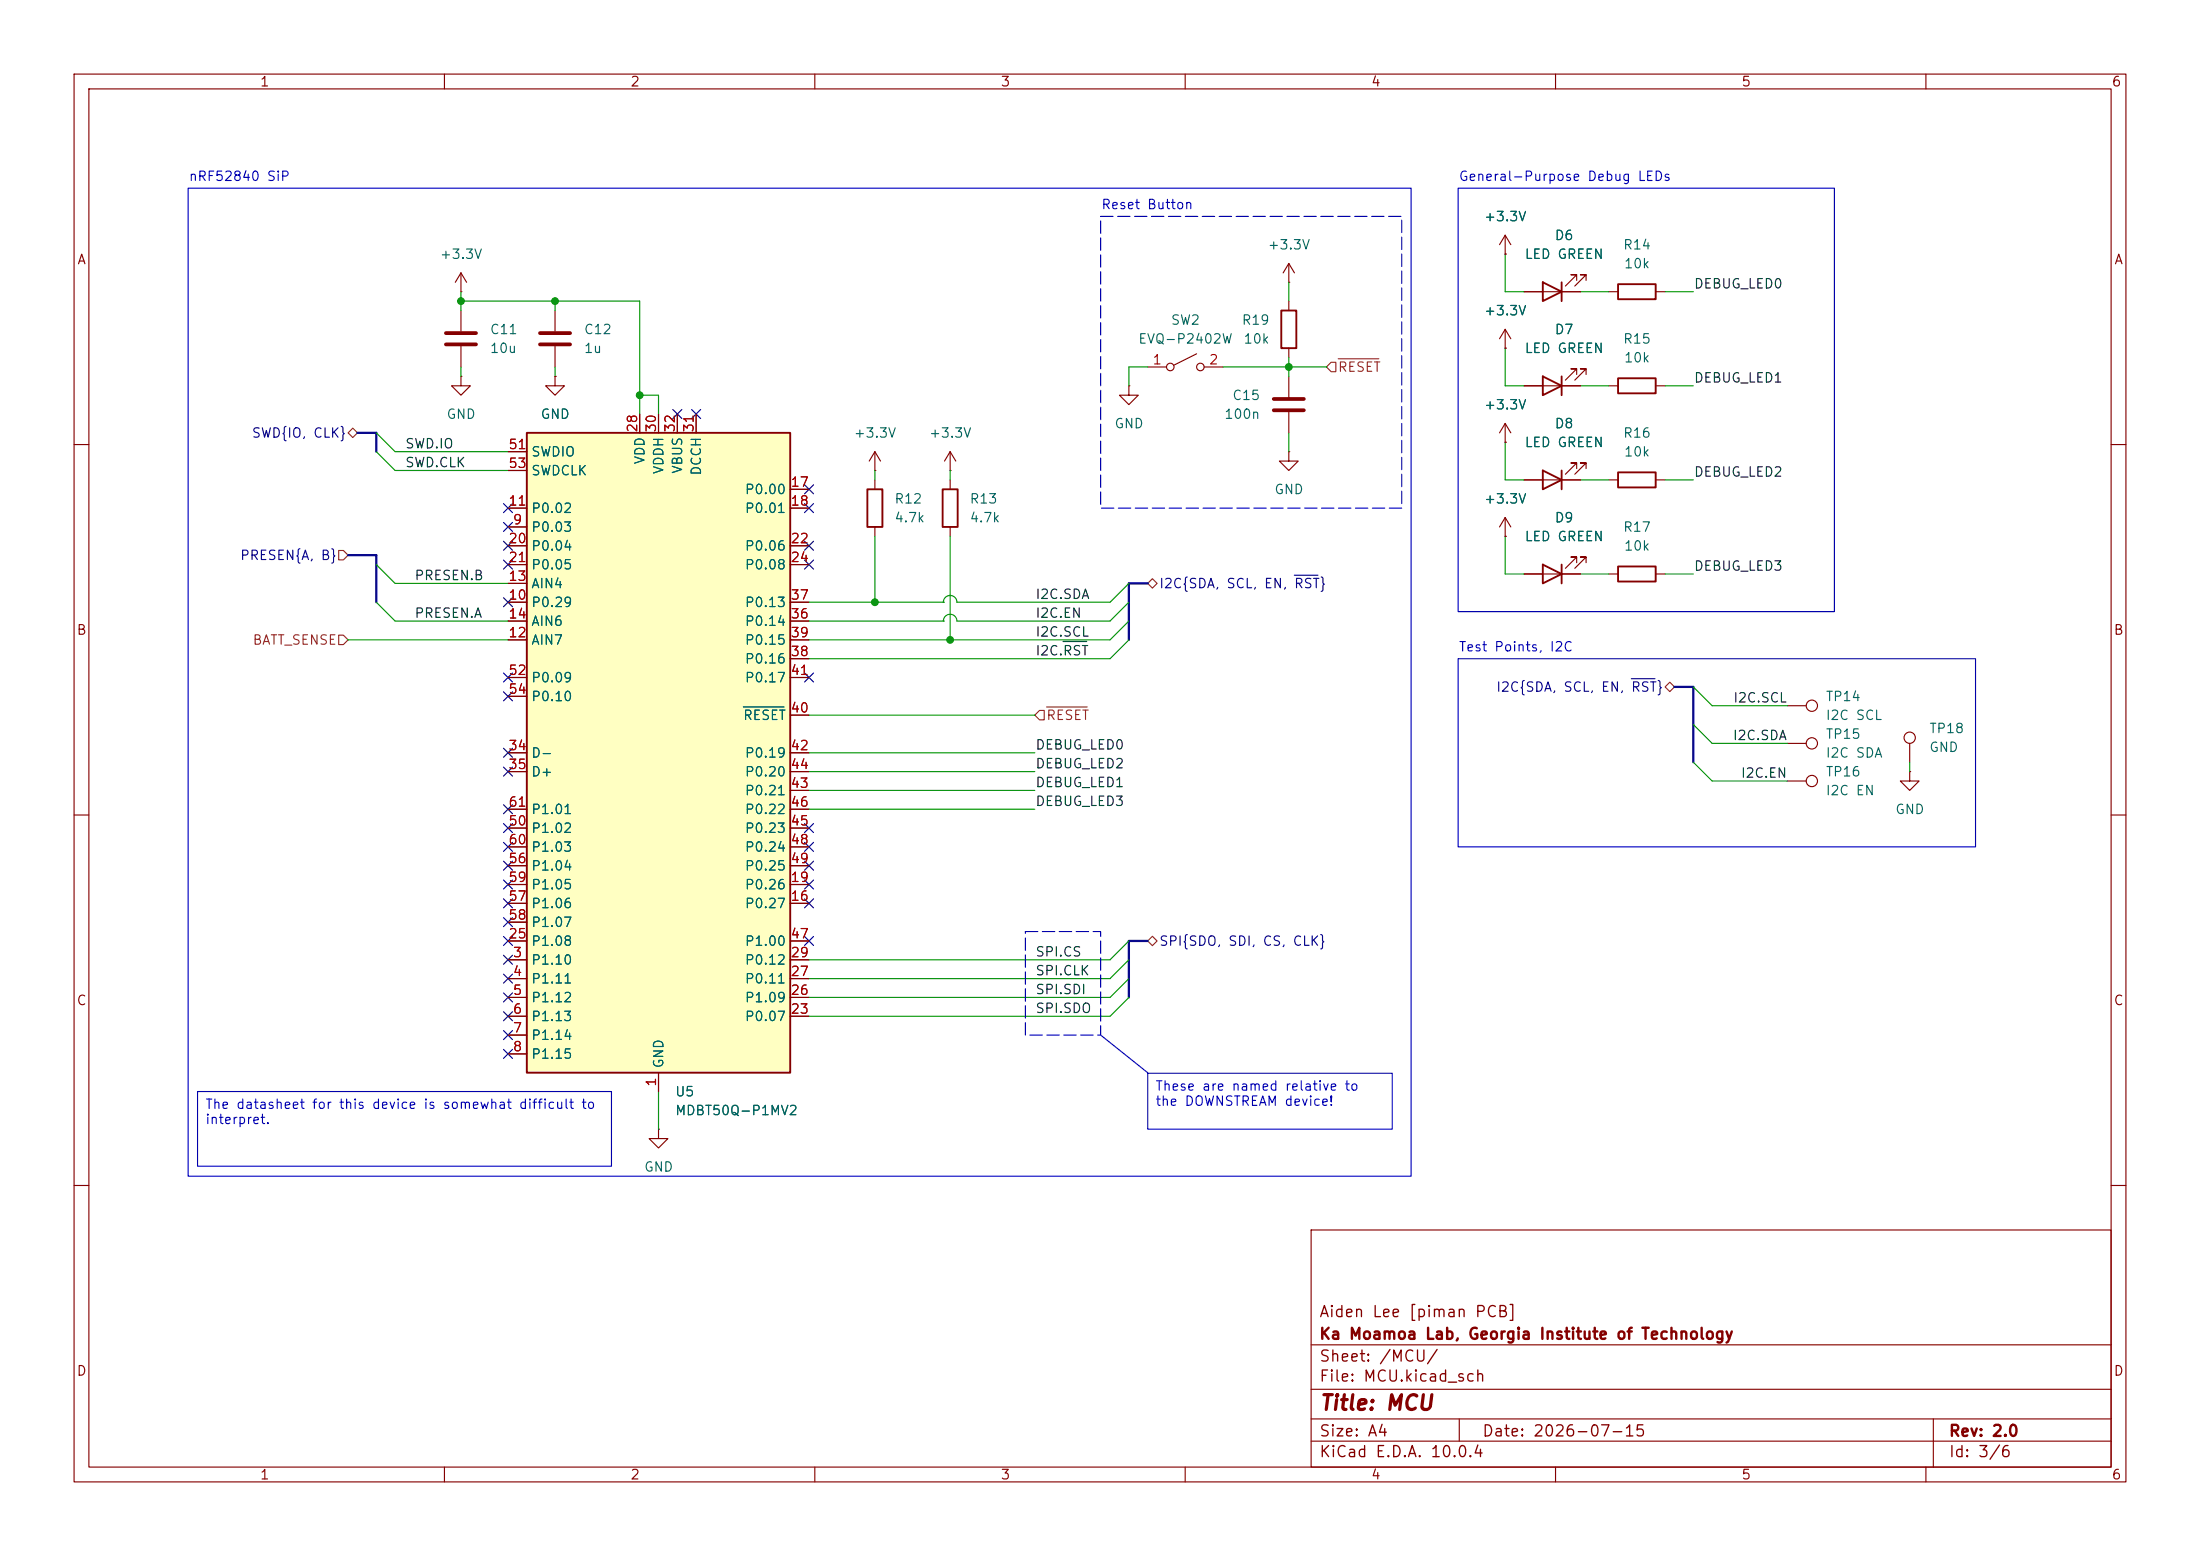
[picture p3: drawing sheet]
<svg xmlns="http://www.w3.org/2000/svg" width="297mm" height="210mm" viewBox="0 0 297 210" stroke-linecap="round" stroke-linejoin="round" font-family="sans-serif">
<g fill="none" stroke="#840000" stroke-width=".15">
<path d="M10 10h277v190h-277zM12 12h273v186h-273zM60 10v2M110 10v2M160 10v2M210 10v2M260 10v2M62.2 39.4h.1M62.2 36.8l-.7 1.3M62.2 36.8l.8 1.3M62.2 36.8v2.6M174 38.1h.1"/>
<path d="M174 35.6v2.5M174 35.6l-.8 1.2M174 35.6l.8 1.2M203.2 34.3h.1M203.2 31.8l-.8 1.2M203.2 31.8l.8 1.2M203.2 31.8v2.5M205.7 39.4h7.7M212.9 37.8v-.7h-.8h.8l-1.6 1.5M214.1 37.8v-.7h-.7h.7l-1.5 1.5M217.2 39.4h1.2M223.5 39.4h1.3"/>
<path d="M62.2 50.8v1.3h1.3l-1.3 1.2-1.2-1.2h1.2M62.2 50.8h.1M62.2 41.9v2.8M62.2 46.7v2.8M74.9 50.8v1.3h1.3l-1.3 1.2-1.2-1.2h1.2M74.9 50.8h.1M74.9 41.9v2.8M74.9 46.7v2.8M152.4 52.1v1.2h-1.3l1.3 1.3 1.3-1.3h-1.3M152.4 52.1h.1M174 50.8v2.8M174 55.6v2.8"/>
<path d="M203.2 59.7h.1M203.2 47h.1M203.2 44.5v2.5M203.2 57.2v2.5M203.2 57.2l-.8 1.2M203.2 57.2l.8 1.2M203.2 44.5l-.8 1.2M203.2 44.5l.8 1.2M205.7 52.1h7.7M212.9 50.5v-.7h-.8h.8l-1.6 1.5M214.1 50.5v-.7h-.7h.7l-1.5 1.5M217.2 52.1h1.2"/>
<path d="M223.5 52.1h1.3M10 60h2M128.3 63.5h.1M128.3 61l.7 1.2M128.3 61l-.8 1.2M128.3 61v2.5M174 61v1.2h-1.3l1.3 1.3 1.3-1.3h-1.3M174 61h.1M203.2 72.4h.1M203.2 69.9v2.5M203.2 69.9l-.8 1.2M203.2 69.9l.8 1.2"/>
<path d="M205.7 77.5h7.7M205.7 64.8h7.7M212.9 75.9v-.7h-.8h.8l-1.6 1.5M212.9 63.2v-.7h-.8h.8l-1.6 1.5M214.1 75.9v-.7h-.7h.7l-1.5 1.5M214.1 63.2v-.7h-.7h.7l-1.5 1.5M217.2 77.5h1.2M217.2 64.8h1.2M223.5 77.5h1.3M223.5 64.8h1.3M285 60h2M241.3 95.3h2.5"/>
<path d="M10 110h2M241.3 100.3h2.5M241.3 105.4h2.5M257.8 104.1v1.3h1.3l-1.3 1.3-1.3-1.3h1.3M257.8 104.1h.1M257.8 100.3v2.6M285 110h2M88.9 152.4v1.3h1.3l-1.3 1.2-1.3-1.2h1.3M88.9 152.4h.1M10 160h2M177 166h108v32h-108zM285 160h2"/>
<path d="M60 198v2M110 198v2M160 198v2M177 194.5h108M177 191.5h108M177 187.5h108M177 181.5h108M197 191.5v3M210 198v2M260 198v2M261 191.5v6.5"/>
<circle cx="244.6" cy="95.2" r=".76"/>
<circle cx="257.8" cy="99.6" r=".76"/>
<circle cx="244.6" cy="100.3" r=".76"/>
<circle cx="244.6" cy="105.4" r=".76"/>
</g>
<path d="M208.3 38.1l2.5 1.3-2.5 1.2zM210.8 38.1v2.5M218.4 38.4h5.1v2h-5.1zM208.3 50.8l2.5 1.3-2.5 1.2zM210.8 50.8v2.5M218.4 51.1h5.1v2h-5.1zM208.3 76.2l2.5 1.3-2.5 1.2zM208.3 63.5l2.5 1.3-2.5 1.2zM210.8 63.5v2.5M210.8 76.2v2.5M218.4 76.5h5.1v2h-5.1zM218.4 63.8h5.1v2h-5.1z" fill="none" stroke="#840000" stroke-width=".25"/>
<path d="M60.2 45h4.1M60.2 46.5h4.1M72.9 45h4.1M72.9 46.5h4.1M172 53.8h4M172 55.4h4" fill="none" stroke="#840000" stroke-width=".51"/>
<path d="M71.1 58.4h35.6v86.4h-35.6z" fill="#ffffc2"/>
<path d="M71.1 58.4h35.6v86.4h-35.6zM173 41.9h2v5.1h-2zM117.1 66h2v5.1h-2zM127.3 66h2v5.1h-2z" fill="none" stroke="#840000" stroke-width=".25"/>
<g fill="none" stroke="#840000" stroke-width=".15">
<path d="M203.2 34.3h.1M205.7 39.4h2.6M210.8 39.4h2.6M74.9 50.8h.1M86.4 55.9v2.5M88.9 55.9v2.5M91.4 55.9v2.5M94 55.9v2.5M154.9 49.5h2.6M161.5 47.8l-3 1.5M162.6 49.5h2.5M174 40.6v1.3"/>
<path d="M174 47v1.3M203.2 59.7h.1M203.2 47h.1M205.7 52.1h2.6M210.8 52.1h2.6M68.6 71.1h2.5M68.6 68.6h2.5M68.6 78.7h2.5M68.6 73.7h2.5M68.6 76.2h2.5M68.6 61h2.5M68.6 63.5h2.5"/>
<path d="M106.7 68.6h2.5M106.7 66h2.5M106.7 73.7h2.5M106.7 76.2h2.5M118.1 63.5h.1M118.1 61v2.5M118.1 64.8v1.2M118.1 71.1v1.3M118.1 61l.8 1.2M118.1 61l-.8 1.2M128.3 64.8v1.2M128.3 71.1v1.3"/>
<path d="M203.2 72.4h.1M205.7 77.5h2.6M205.7 64.8h2.6M210.8 77.5h2.6M210.8 64.8h2.6M68.6 81.3h2.5M68.6 86.4h2.5M68.6 83.8h2.5M68.6 91.4h2.5M68.6 94h2.5M106.7 81.3h2.5M106.7 86.4h2.5"/>
<path d="M106.7 83.8h2.5M106.7 88.9h2.5M106.7 96.5h2.5M106.7 91.4h2.5M68.6 119.4h2.5M68.6 101.6h2.5M68.6 104.1h2.5M68.6 111.8h2.5M68.6 109.2h2.5M68.6 114.3h2.5M68.6 116.8h2.5M106.7 119.4h2.5"/>
<path d="M106.7 101.6h2.5M106.7 104.1h2.5M106.7 106.7h2.5M106.7 111.8h2.5M106.7 109.2h2.5M106.7 114.3h2.5M106.7 116.8h2.5M68.6 129.5h2.5M68.6 132.1h2.5M68.6 134.6h2.5M68.6 137.2h2.5M68.6 139.7h2.5"/>
<path d="M68.6 121.9h2.5M68.6 127h2.5M68.6 124.5h2.5M106.7 129.5h2.5M106.7 132.1h2.5M106.7 134.6h2.5M106.7 137.2h2.5M106.7 121.9h2.5M106.7 127h2.5M68.6 142.2h2.5M88.9 144.8v2.5"/>
<circle cx="158" cy="49.5" r=".51"/>
<circle cx="162.1" cy="49.5" r=".51"/>
</g>
<path d="M100.4 95.4h5.4" fill="none" stroke="#006464" stroke-width=".15"/>
<path d="M47 58.4l.6-.6 .7 .6-.7 .7zM179.7 48.9h.6v1.3h-.6l-.6-.7zM180.7 48.4h5.4M45.7 74.3h.7l.6 .6-.6 .7h-.7zM154.9 78.7l.7-.6 .6 .6-.6 .7zM45.7 85.7h.7l.6 .7-.6 .6h-.7zM140.3 95.9h.7v1.3h-.7l-.6-.7zM141.3 95.4h5.5M224.8 92.7l.6-.6 .7 .6-.7 .6zM154.9 127l.7-.6 .6 .6-.6 .6z" fill="none" stroke="#725600" stroke-width=".15"/>
<g fill="none" stroke="#000084" stroke-width=".15">
<path d="M90.8 55.3l1.2 1.2M92 55.3l-1.2 1.2M93.4 55.3l1.2 1.2M94.6 55.3l-1.2 1.2M68 68l1.2 1.2M68 75.6l1.2 1.2M68 70.5l1.2 1.2M68 73.1l1.2 1.2M69.2 68l-1.2 1.2M69.2 75.6l-1.2 1.2M69.2 70.5l-1.2 1.2M69.2 73.1l-1.2 1.2"/>
<path d="M108.6 75.6l1.2 1.2M108.6 65.4l1.2 1.2M108.6 68l1.2 1.2M108.6 73.1l1.2 1.2M109.8 75.6l-1.2 1.2M109.8 65.4l-1.2 1.2M109.8 68l-1.2 1.2M109.8 73.1l-1.2 1.2M174.7 77.6h3.2M68 93.4l1.2 1.2M68 80.7l1.2 1.2M68 90.8l1.2 1.2"/>
<path d="M69.2 80.7l-1.2 1.2M69.2 93.4l-1.2 1.2M69.2 90.8l-1.2 1.2M108.6 90.8l1.2 1.2M109.8 90.8l-1.2 1.2M220.2 91.6h3.2M68 108.6l1.2 1.2M68 111.2l1.2 1.2M68 101l1.2 1.2M68 103.5l1.2 1.2M68 113.7l1.2 1.2M68 116.2l1.2 1.2"/>
<path d="M68 118.8l1.2 1.2M69.2 116.2l-1.2 1.2M69.2 108.6l-1.2 1.2M69.2 111.2l-1.2 1.2M69.2 101l-1.2 1.2M69.2 103.5l-1.2 1.2M69.2 113.7l-1.2 1.2M69.2 118.8l-1.2 1.2M108.6 113.7l1.2 1.2M108.6 116.2l1.2 1.2M108.6 118.8l1.2 1.2M108.6 111.2l1.2 1.2"/>
<path d="M109.8 113.7l-1.2 1.2M109.8 116.2l-1.2 1.2M109.8 118.8l-1.2 1.2M109.8 111.2l-1.2 1.2M68 136.6l1.2 1.2M68 139.1l1.2 1.2M68 134l1.2 1.2M68 123.9l1.2 1.2M68 128.9l1.2 1.2M68 126.4l1.2 1.2M68 131.5l1.2 1.2M68 121.3l1.2 1.2"/>
<path d="M69.2 131.5l-1.2 1.2M69.2 136.6l-1.2 1.2M69.2 139.1l-1.2 1.2M69.2 134l-1.2 1.2M69.2 123.9l-1.2 1.2M69.2 128.9l-1.2 1.2M69.2 126.4l-1.2 1.2M69.2 121.3l-1.2 1.2M108.6 126.4l1.2 1.2M108.6 121.3l1.2 1.2M109.8 126.4l-1.2 1.2M109.8 121.3l-1.2 1.2"/>
<path d="M68 141.6l1.2 1.2M69.2 141.6l-1.2 1.2"/>
</g>
<path d="M143.5 86.6h3.2" fill="none" stroke="#0f0f0f" stroke-width=".15"/>
<path d="M25.4 25.4h165.1v133.4h-165.1zM196.8 25.4h50.8v57.2h-50.8zM196.8 88.9h69.9v25.4h-69.9zM148.6 139.7l6.3 5.1M26.7 147.3h55.8v10.1h-55.8zM154.9 144.9h33.1v7.5h-33.1z" fill="none" stroke="#0000c2" stroke-width=".15"/>
<path d="M48.3 58.4h2.5v2.6M47 74.9h3.8v6.4M154.9 78.7h-2.5v7.7M226.1 92.7h2.5v10.2M154.9 127h-2.5v7.6" fill="none" stroke="#000084" stroke-width=".3"/>
<g fill="none" stroke="#009600" stroke-width=".15">
<path d="M62.2 39.4v2.5M174 38.1v2.5M203.2 34.3v5.1h2.5M213.4 39.4h3.8M224.8 39.4h3.8M50.8 58.4l2.5 2.6h15.3M62.2 49.5v1.3M62.2 40.6h24.2v15.3M74.9 40.6v1.3M74.9 49.5v1.3M86.4 53.3h2.5v2.6M154.9 49.5h-2.5v2.6"/>
<path d="M165.1 49.5h14M174 48.3v2.5M174 58.4v2.6M203.2 47v5.1h2.5M203.2 59.7v5.1h2.5M213.4 52.1h3.8M224.8 52.1h3.8M50.8 61l2.5 2.5h15.3M50.8 76.2l2.5 2.5h15.3M118.1 63.5v1.3M118.1 72.4v8.9M128.3 63.5v1.3"/>
<path d="M128.3 72.4v14M152.4 78.7l-2.5 2.6h-20.7a.91 .91 0 0 0-.9-.9 .91 .91 0 0 0-.9 .9M203.2 72.4v5.1h2.5M213.4 64.8h3.8M213.4 77.5h3.8M224.8 64.8h3.8M224.8 77.5h3.8M47 86.4h21.6M50.8 81.3l2.5 2.5h15.3M109.2 83.8h18.2M109.2 81.3h18.2M109.2 96.5h30.5"/>
<path d="M127.4 81.3h.1M127.4 83.8h.1M152.4 81.3l-2.5 2.5h-20.7a.91 .91 0 0 0-.9-.9 .91 .91 0 0 0-.9 .9M152.4 83.8l-2.5 2.6h-40.7M152.4 86.4l-2.5 2.5h-40.7M228.6 92.7l2.5 2.6h10.2M228.6 97.8l2.5 2.5h10.2M109.2 104.1h30.5M109.2 101.6h30.5M109.2 106.7h30.5M109.2 109.2h30.5M228.6 102.9l2.5 2.5h10.2"/>
<path d="M257.8 102.9v1.2M152.4 127l-2.5 2.5h-40.7M152.4 132.1l-2.5 2.5h-40.7M152.4 129.5l-2.5 2.6h-40.7M152.4 134.6l-2.5 2.6h-40.7M88.9 147.3v5.1"/>
</g>
<path d="M148.6 29.2h40.6v39.4h-40.6zM138.4 125.7h10.2v14h-10.2z" fill="none" stroke="#0000c2" stroke-width=".15" stroke-dasharray="1.7 .6"/>
<g fill="#009600" stroke="#009600" stroke-width=".14">
<circle cx="86.4" cy="53.3" r=".46"/>
<circle cx="174" cy="49.5" r=".46"/>
<circle cx="118.1" cy="81.3" r=".46"/>
<circle cx="128.3" cy="86.4" r=".46"/>
<circle cx="62.2" cy="40.6" r=".46"/>
<circle cx="74.9" cy="40.6" r=".46"/>
</g>
<text font-size="2" fill="#840000" x="178" y="190.8">Title: MCU</text>
<g font-size="1.5" fill="#840000">
<text x="178" y="178.2">Aiden Lee [piman PCB]</text>
<text x="178" y="184.2">Sheet: /MCU/</text>
<text x="178" y="181.2">Ka Moamoa Lab, Georgia Institute of Technology</text>
<text x="178" y="186.9">File: MCU.kicad_sch</text>
<text x="178" y="197.1">KiCad E.D.A. 10.0.4</text>
<text x="178" y="194.3">Size: A4</text>
<text x="200" y="194.3">Date: 2026-07-15</text>
<text x="263" y="194.3">Rev: 2.0</text>
<text x="263" y="197.1">Id: 3/6</text>
</g>
<g font-size="1.3" fill="#840000">
<text x="35" y="12">1</text>
<text x="85" y="12">2</text>
<text x="135" y="12">3</text>
<text x="185" y="12">4</text>
<text x="235" y="12">5</text>
<text x="285" y="12">6</text>
<text x="10.3" y="36">A</text>
<text x="285.3" y="36">A</text>
<text x="10.3" y="86">B</text>
<text x="285.3" y="86">B</text>
<text x="10.3" y="136">C</text>
<text x="285.3" y="136">C</text>
<text x="10.3" y="186">D</text>
<text x="285.3" y="186">D</text>
<text x="35" y="200">1</text>
<text x="85" y="200">2</text>
<text x="135" y="200">3</text>
<text x="185" y="200">4</text>
<text x="235" y="200">5</text>
<text x="285" y="200">6</text>
</g>
<g font-size="1.3" fill="#0000c2">
<text x="25.4" y="24.7">nRF52840 SiP</text>
<text x="148.6" y="28.6">Reset Button</text>
<text x="196.8" y="24.7">General-Purpose Debug LEDs</text>
<text x="196.8" y="88.2">Test Points, I2C</text>
<text x="27.6" y="150">The datasheet for this device is somewhat difficult to</text>
<text x="155.9" y="147.5">These are named relative to</text>
<text x="155.9" y="149.6">the DOWNSTREAM device!</text>
<text x="27.6" y="152">interpret.</text>
</g>
<g font-size="1.3" fill="#006464">
<text x="59.3" y="35.3">+3.3V</text>
<text x="171" y="34">+3.3V</text>
<text x="200.3" y="30.2">+3.3V</text>
<text x="205.7" y="35.3">LED GREEN</text>
<text x="209.8" y="32.7">D6</text>
<text x="219" y="34">R14</text>
<text x="219.2" y="36.5">10k</text>
<text x="66" y="45.4">C11</text>
<text x="66" y="48">10u</text>
<text x="78.7" y="48">1u</text>
<text x="78.7" y="45.4">C12</text>
<text x="153.6" y="46.7">EVQ-P2402W</text>
<text x="158" y="44.2">SW2</text>
<text x="167.5" y="44.2">R19</text>
<text x="167.8" y="46.7">10k</text>
<text x="200.3" y="42.9">+3.3V</text>
<text x="205.7" y="48">LED GREEN</text>
<text x="209.8" y="45.4">D7</text>
<text x="219" y="46.7">R15</text>
<text x="219.2" y="49.2">10k</text>
<text x="60.2" y="56.9">GND</text>
<text x="72.9" y="56.9">GND</text>
<text x="115.2" y="59.4">+3.3V</text>
<text x="125.3" y="59.4">+3.3V</text>
<text x="150.4" y="58.1">GND</text>
<text x="165.2" y="56.9">100n</text>
<text x="166.3" y="54.3">C15</text>
<text x="200.3" y="55.6">+3.3V</text>
<text x="209.8" y="58.1">D8</text>
<text x="219" y="59.4">R16</text>
<text x="71.6" y="61.9">SWDIO</text>
<text x="71.6" y="64.5">SWDCLK</text>
<text x="87.3" y="62.8" transform="rotate(-90 87.3 62.8)">VDD</text>
<text x="89.9" y="64.1" transform="rotate(-90 89.9 64.1)">VDDH</text>
<text x="92.4" y="64" transform="rotate(-90 92.4 64)">VBUS</text>
<text x="95" y="64.3" transform="rotate(-90 95 64.3)">DCCH</text>
<text x="205.7" y="60.7">LED GREEN</text>
<text x="219.2" y="61.9">10k</text>
<text x="71.6" y="69.6">P0.02</text>
<text x="100.5" y="67">P0.00</text>
<text x="100.5" y="69.6">P0.01</text>
<text x="120.7" y="70.8">4.7k</text>
<text x="120.7" y="68.3">R12</text>
<text x="130.8" y="70.8">4.7k</text>
<text x="130.8" y="68.3">R13</text>
<text x="172" y="67">GND</text>
<text x="200.3" y="68.3">+3.3V</text>
<text x="209.8" y="70.8">D9</text>
<text x="71.6" y="72.1">P0.03</text>
<text x="71.6" y="74.6">P0.04</text>
<text x="71.6" y="77.2">P0.05</text>
<text x="100.5" y="74.6">P0.06</text>
<text x="100.5" y="77.2">P0.08</text>
<text x="205.7" y="73.4">LED GREEN</text>
<text x="219" y="72.1">R17</text>
<text x="219.2" y="74.6">10k</text>
<text x="71.6" y="82.3">P0.29</text>
<text x="71.6" y="79.7">AIN4</text>
<text x="100.5" y="82.3">P0.13</text>
<text x="71.6" y="87.3">AIN7</text>
<text x="71.6" y="84.8">AIN6</text>
<text x="100.5" y="84.8">P0.14</text>
<text x="100.5" y="89.9">P0.16</text>
<text x="100.5" y="87.3">P0.15</text>
<text x="71.6" y="92.4">P0.09</text>
<text x="71.6" y="95">P0.10</text>
<text x="100.5" y="92.4">P0.17</text>
<text x="246.4" y="95">TP14</text>
<text x="100.2" y="97.5">RESET</text>
<text x="246.4" y="97.5">I2C SCL</text>
<text x="246.4" y="100">TP15</text>
<text x="260.4" y="101.8">GND</text>
<text x="260.4" y="99.3">TP18</text>
<text x="71.6" y="102.6">D-</text>
<text x="71.6" y="105.1">D+</text>
<text x="100.5" y="102.6">P0.19</text>
<text x="100.5" y="107.7">P0.21</text>
<text x="100.5" y="105.1">P0.20</text>
<text x="246.4" y="102.6">I2C SDA</text>
<text x="246.4" y="105.1">TP16</text>
<text x="246.4" y="107.7">I2C EN</text>
<text x="71.6" y="112.7">P1.02</text>
<text x="71.6" y="110.2">P1.01</text>
<text x="100.5" y="112.7">P0.23</text>
<text x="100.5" y="110.2">P0.22</text>
<text x="255.8" y="110.2">GND</text>
<text x="71.6" y="117.8">P1.04</text>
<text x="71.6" y="115.3">P1.03</text>
<text x="100.5" y="115.3">P0.24</text>
<text x="100.5" y="117.8">P0.25</text>
<text x="71.6" y="122.9">P1.06</text>
<text x="71.6" y="125.4">P1.07</text>
<text x="71.6" y="120.4">P1.05</text>
<text x="100.5" y="122.9">P0.27</text>
<text x="100.5" y="120.4">P0.26</text>
<text x="71.6" y="130.5">P1.10</text>
<text x="71.6" y="128">P1.08</text>
<text x="100.5" y="130.5">P0.12</text>
<text x="100.5" y="128">P1.00</text>
<text x="71.6" y="133.1">P1.11</text>
<text x="71.6" y="135.6">P1.12</text>
<text x="100.5" y="135.6">P1.09</text>
<text x="100.5" y="133.1">P0.11</text>
<text x="71.6" y="138.1">P1.13</text>
<text x="71.6" y="140.7">P1.14</text>
<text x="71.6" y="143.2">P1.15</text>
<text x="100.5" y="138.1">P0.07</text>
<text x="89.9" y="144.3" transform="rotate(-90 89.9 144.3)">GND</text>
<text x="91.1" y="148.3">U5</text>
<text x="91.1" y="150.8">MDBT50Q-P1MV2</text>
<text x="86.9" y="158.5">GND</text>
</g>
<g font-size="1.3" fill="#0f0f0f">
<text x="228.6" y="39.2">DEBUG_LED0</text>
<text x="228.6" y="51.9">DEBUG_LED1</text>
<text x="54.6" y="60.8">SWD.IO</text>
<text x="54.6" y="63.4">SWD.CLK</text>
<text x="228.6" y="64.6">DEBUG_LED2</text>
<text x="228.6" y="77.3">DEBUG_LED3</text>
<text x="55.9" y="78.6">PRESEN.B</text>
<text x="55.9" y="83.7">PRESEN.A</text>
<text x="139.7" y="83.7">I2C.EN</text>
<text x="139.7" y="81.2">I2C.SDA</text>
<text x="139.7" y="86.2">I2C.SCL</text>
<text x="139.7" y="88.8">I2C.RST</text>
<text x="233.9" y="95.1">I2C.SCL</text>
<text x="139.7" y="101.5">DEBUG_LED0</text>
<text x="233.8" y="100.2">I2C.SDA</text>
<text x="139.7" y="104">DEBUG_LED2</text>
<text x="139.7" y="106.6">DEBUG_LED1</text>
<text x="234.9" y="105.3">I2C.EN</text>
<text x="139.7" y="109.1">DEBUG_LED3</text>
<text x="139.7" y="129.4">SPI.CS</text>
<text x="139.7" y="132">SPI.CLK</text>
<text x="139.7" y="137">SPI.SDO</text>
<text x="139.7" y="134.5">SPI.SDI</text>
</g>
<g font-size="1.3" fill="#a90000">
<text x="155.5" y="49.5">1</text>
<text x="163.1" y="49.5">2</text>
<text x="86.3" y="58.5" transform="rotate(-90 86.3 58.5)">28</text>
<text x="88.9" y="58.5" transform="rotate(-90 88.9 58.5)">30</text>
<text x="91.4" y="58.5" transform="rotate(-90 91.4 58.5)">32</text>
<text x="94" y="58.5" transform="rotate(-90 94 58.5)">31</text>
<text x="68.5" y="60.9">51</text>
<text x="68.5" y="63.5">53</text>
<text x="68.5" y="68.6">11</text>
<text x="69.1" y="71.1">9</text>
<text x="106.6" y="66">17</text>
<text x="106.6" y="68.6">18</text>
<text x="68.5" y="73.6">20</text>
<text x="68.5" y="76.2">21</text>
<text x="106.6" y="73.6">22</text>
<text x="106.6" y="76.2">24</text>
<text x="68.5" y="81.3">10</text>
<text x="68.5" y="78.7">13</text>
<text x="68.5" y="83.8">14</text>
<text x="106.6" y="83.8">36</text>
<text x="106.6" y="81.3">37</text>
<text x="68.5" y="86.3">12</text>
<text x="106.6" y="88.9">38</text>
<text x="106.6" y="86.3">39</text>
<text x="68.5" y="91.4">52</text>
<text x="68.5" y="94">54</text>
<text x="106.6" y="91.4">41</text>
<text x="68.5" y="101.6">34</text>
<text x="106.6" y="96.5">40</text>
<text x="106.6" y="101.6">42</text>
<text x="68.5" y="104.1">35</text>
<text x="106.6" y="106.7">43</text>
<text x="106.6" y="104.1">44</text>
<text x="68.5" y="111.7">50</text>
<text x="68.5" y="109.2">61</text>
<text x="106.6" y="111.7">45</text>
<text x="106.6" y="109.2">46</text>
<text x="68.5" y="116.8">56</text>
<text x="68.5" y="119.4">59</text>
<text x="68.5" y="114.3">60</text>
<text x="106.6" y="119.4">19</text>
<text x="106.6" y="114.3">48</text>
<text x="106.6" y="116.8">49</text>
<text x="68.5" y="121.9">57</text>
<text x="68.5" y="124.4">58</text>
<text x="106.6" y="121.9">16</text>
<text x="68.5" y="127">25</text>
<text x="69.1" y="129.5">3</text>
<text x="106.6" y="129.5">29</text>
<text x="106.6" y="127">47</text>
<text x="69.1" y="132.1">4</text>
<text x="69.1" y="134.6">5</text>
<text x="69.1" y="137.1">6</text>
<text x="106.6" y="137.1">23</text>
<text x="106.6" y="134.6">26</text>
<text x="106.6" y="132.1">27</text>
<text x="69.1" y="139.7">7</text>
<text x="69.1" y="142.2">8</text>
<text x="88.9" y="146.8" transform="rotate(-90 88.9 146.8)">1</text>
</g>
<g font-size="1.3" fill="#725600">
<text x="180.5" y="50.5">RESET</text>
<text x="34" y="87.3">BATT_SENSE</text>
<text x="141.2" y="97.5">RESET</text>
</g>
<g font-size="1.3" fill="#000084">
<text x="33.9" y="59.4">SWD{IO, CLK}</text>
<text x="32.3" y="75.9">PRESEN{A, B}</text>
<text x="156.4" y="79.7">I2C{SDA, SCL, EN, RST}</text>
<text x="201.9" y="93.7">I2C{SDA, SCL, EN, RST}</text>
<text x="156.4" y="128">SPI{SDO, SDI, CS, CLK}</text>
</g>
</svg>
